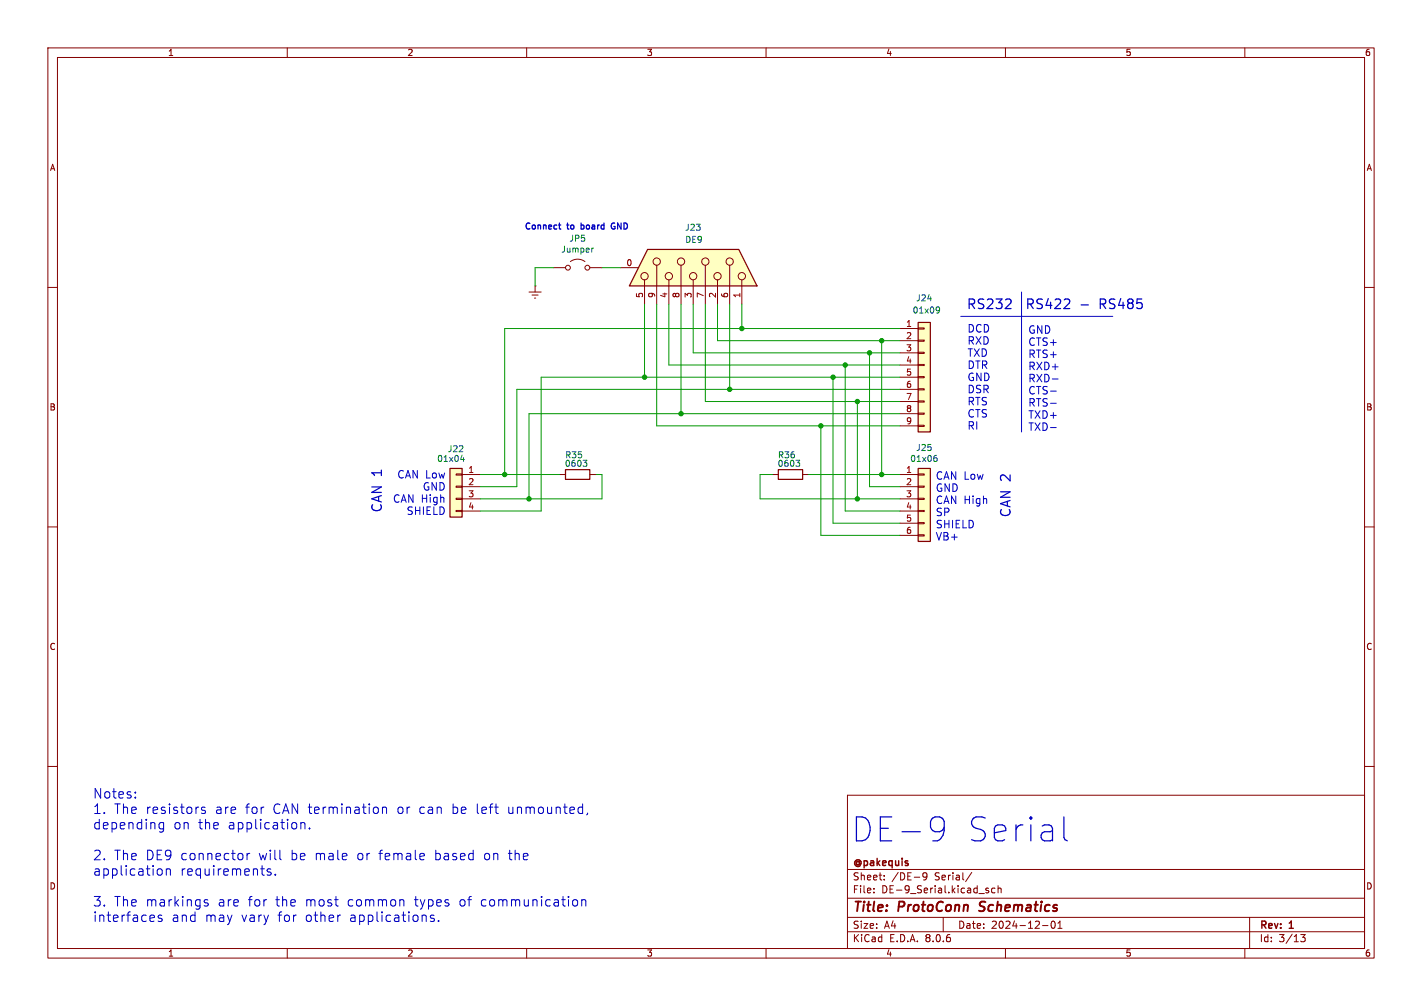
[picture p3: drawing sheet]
<svg xmlns="http://www.w3.org/2000/svg" width="297mm" height="210mm" viewBox="0 0 297 210" stroke-linecap="round" stroke-linejoin="round" font-family="sans-serif">
<g fill="none" stroke="#840000" stroke-width=".21">
<path d="M10 10h277v190h-277zM12 12h273v186h-273zM60 10v2M110 10v2M160 10v2M210 10v2M260 10v2M10 60h2M111.8 59.7h.1M111.8 59.7v1.3M285 60h2M110.5 61h2.5"/>
<path d="M111.1 61.6h1.3M111.6 62.2h.3M10 110h2M285 110h2M10 160h2M285 160h2M177 166h108v32h-108zM60 198v2M110 198v2M160 198v2M177 194.5h108M177 191.5h108"/>
<path d="M177 187.5h108M177 181.5h108M182.5 186.3v.1M182.5 185.5v.1M184.7 183.6v.1M184.7 182.8v.1M193.6 182.8l-.3 .3h-.3l-.3-.3 .2-.5 .4-.1 .2 .1a.99 .99 0 0 1-.3 1.4h-.3M197 191.5v3M203 182.1l-1.3 2M206.5 185.5l-.4-.1-.2 .2 .1 .2 .5 .2v.3h-.6M207.8 185.5l-.4-.1-.3 .3 .1 .6h.6M208.5 185.5l.2-.1 .3 .1 .1 .9"/>
<path d="M208.5 184.9v1.5M210 198v2M217.7 193.2h1.2M219.7 192.4l.2-.1a.8 .8 0 0 1 .5 .7 .8 .8 0 0 1-.5 .8l-.2-.1-.2-.5zM221 193.8h.8M221 192.7l.4-.4v1.5M260 198v2M261 191.5v6.5M271.7 195.1h.9l-.5 .6 .4 .1v.7l-.2 .1-.6-.1"/>
</g>
<path d="M204.5 190.1l.2 .1M204.8 188.4l-.1 .6" fill="none" stroke="#840000" stroke-width=".4"/>
<path d="M94 97.8h2.5v10.2h-2.5z" fill="#ffffc2"/>
<g fill="none" stroke="#840000" stroke-width=".21">
<path d="M115.6 55.9h2.5M119.1 54.6l.8-.4 .8-.1 .7 .1 .8 .4M123.2 55.9h2.5M95.2 98.9h1.3v.3h-1.3zM96.5 99.1h3.8M116.8 99.1h1.3M123.2 99.1h1.3M161.3 99.1h1.3M167.6 99.1h1.3M95.2 106.6h1.3v.2h-1.3zM95.2 104h1.3v.3h-1.3zM95.2 101.5h1.3v.2h-1.3z"/>
<path d="M96.5 101.6h3.8M96.5 104.1h3.8M96.5 106.7h3.8"/>
<circle cx="118.6" cy="55.9" r=".51"/>
<circle cx="122.7" cy="55.9" r=".51"/>
</g>
<path d="M94 97.8h2.5v10.2h-2.5zM118.1 98h5.1v2.1h-5.1zM162.6 98h5v2.1h-5z" fill="none" stroke="#840000" stroke-width=".25"/>
<path d="M123.9 51.8l-.3 .1M96.2 95.9h.8M96.8 95.5v.8M121.8 96.1h.8l-.5 .5M122.3 96.6l.3 .2v.3l-.3 .3M166.2 96.1h.8l-.4 .5M166.8 96.6l.2 .2v.3l-.2 .3" fill="none" stroke="#006464" stroke-width=".21"/>
<path d="M191.8 97.8h2.5v15.2h-2.5z" fill="#ffffc2"/>
<path d="M188 99.1h3.8M191.8 98.9h1.2v.3h-1.2zM188 101.6h3.8M188 104.1h3.8M188 106.7h3.8M188 109.2h3.8M188 111.8h3.8M191.8 111.6h1.2v.3h-1.2zM191.8 109.1h1.2v.2h-1.2zM191.8 106.6h1.2v.2h-1.2zM191.8 104h1.2v.3h-1.2zM191.8 101.5h1.2v.2h-1.2z" fill="none" stroke="#840000" stroke-width=".21"/>
<path d="M191.8 97.8h2.5v15.2h-2.5z" fill="none" stroke="#840000" stroke-width=".25"/>
<path d="M195.2 95.6h.4l.1 .2v.4l-.5 .1M195.4 95.1h.2" fill="none" stroke="#006464" stroke-width=".21"/>
<path d="M191.8 67.3h2.5v22.9h-2.5z" fill="#ffffc2"/>
<g fill="none" stroke="#840000" stroke-width=".21">
<path d="M188 68.6h3.8M188 71.1h3.8M188 73.7h3.8M188 76.2h3.8M188 78.7h3.8M191.8 78.6h1.2v.3h-1.2zM191.8 76.1h1.2v.2h-1.2zM191.8 73.5h1.2v.3h-1.2zM191.8 71h1.2v.2h-1.2zM191.8 68.5h1.2v.2h-1.2zM188 81.3h3.8M188 83.8h3.8"/>
<path d="M188 86.4h3.8M188 88.9h3.8M191.8 88.8h1.2v.2h-1.2zM191.8 86.2h1.2v.3h-1.2zM191.8 83.7h1.2v.2h-1.2zM191.8 81.2h1.2v.2h-1.2z"/>
</g>
<path d="M191.8 67.3h2.5v22.9h-2.5z" fill="none" stroke="#840000" stroke-width=".25"/>
<path d="M195.8 64.1l.4 .1v.6l-.2 .5h-.4M196.2 64.6l-.1 .2-.3 .1" fill="none" stroke="#006464" stroke-width=".21"/>
<path d="M135.3 52.1h19l3.8 7.6h-26.7z" fill="#ffffc2"/>
<g fill="none" stroke="#840000" stroke-width=".21">
<path d="M129.5 55.9h3.8M134.6 58.4v5.1M137.2 55.4v8.1M139.7 58.4v5.1M142.2 55.4v8.1M144.8 58.4v5.1M147.3 55.4v8.1M149.9 58.4v5.1M152.4 55.4v8.1M154.9 58.4v5.1"/>
<circle cx="134.6" cy="57.7" r=".76"/>
<circle cx="137.2" cy="54.6" r=".76"/>
<circle cx="139.7" cy="57.7" r=".76"/>
<circle cx="142.2" cy="54.6" r=".76"/>
<circle cx="144.8" cy="57.7" r=".76"/>
<circle cx="147.3" cy="54.6" r=".76"/>
<circle cx="149.9" cy="57.7" r=".76"/>
<circle cx="152.4" cy="54.6" r=".76"/>
<circle cx="154.9" cy="57.7" r=".76"/>
</g>
<path d="M135.3 52.1h19l3.8 7.6h-26.7z" fill="none" stroke="#840000" stroke-width=".25"/>
<g fill="none" stroke="#0000c2" stroke-width=".21">
<path d="M200.7 66h31.7M213.4 61v29.2M219.8 79.1h1.2M219.4 81.7h1.2M219.4 84.2h1.2M219.4 89.3h1.2M28.3 166.4v.2M28.3 165.4v.2M34.2 171.7v1.6a.54 .54 0 0 1-.9 .3M34.2 171.8l-.6-.1-.4 .4v.6l.2 .2h.8M42.8 168.6l-.4-.1-.3 .3 .1 .3 .6 .2v.4h-.7M51.6 178.2v1.3"/>
<path d="M52.2 178.2h-.4l-.2 .3M58.5 179.4l.2 .1M62.8 171.9a.5 .5 0 0 1 .9 .1v1M62.8 171.7v1.3M64.6 172.9v.1M78.9 168.7v.9M79.9 168.7a.5 .5 0 0 1 .8 .1v1M79.9 168.5v1.3M88.4 178.2h.1l.1 .4-.9 .2M88.5 179.4l-.1 .1M122.7 169.7l-.2 .4M32.2 191.1l.1 .4-1 .2"/>
<path d="M33.2 181.4a.54 .54 0 0 1 .7 .4v.5a.54 .54 0 0 1-.7 .4M33.3 191l-.3 .3 .1 .3 .7 .2 .1 .3-.3 .3-.6-.1M33.6 191l.2 .1M34.7 181.6a.5 .5 0 0 1 .9 .1v1M34.7 181.4v1.3M43.4 187.9l-.5-.1-.3 .3 .1 .3 .7 .2v.4h-.8M56.5 181.5l-.4-.1-.3 .3 .1 .2 .6 .2v.5h-.7M57.5 182.5v.2M70.9 191h.2M84.1 187.8l.3 .3v1M90.6 191.1l-.4-.1-.3 .3 .1 .3 .6 .2v.5h-.7M91.6 192.2v.2"/>
<path d="M120 187.8a.54 .54 0 0 1 .6 .4v.6a.54 .54 0 0 1-.6 .3M121.5 188a.5 .5 0 0 1 .9 .1v1M121.5 187.8v1.3"/>
</g>
<g fill="none" stroke="#0000c2" stroke-width=".25">
<path d="M116.7 47h.4M117 47.8h.1M121.4 46.6v1.2M121.4 47.8h.1M121.5 47h-.1M128.2 47.3h.2M128.3 46.6a.61 .61 0 0 0-.6 .6 .61 .61 0 0 0 .7 .6M209.9 64.4h1.3M211.1 62.6v.7M222.2 64.4h1.2M223.3 62.6v.7M195.3 170.5h1l.7 .5a4.1 4.1 0 0 1-.7 4.3l-.5 .2"/>
<path d="M197.2 172.7l-.2 .5-.7 .4h-1M222.4 175.3l.5 .2"/>
</g>
<g fill="none" stroke="#009600" stroke-width=".21">
<path d="M115.6 55.9h-3.8v3.8M125.7 55.9h3.8M134.6 63.5v15.2M137.2 63.5v25.4h50.8M139.7 63.5v12.7h48.3M142.2 63.5v22.9M144.8 63.5v10.2h43.2M147.3 63.5v20.3h40.7M149.9 63.5v7.6h38.1M152.4 63.5v17.8M154.9 63.5v5.1M174 78.7v30.5h14"/>
<path d="M176.5 76.2v30.5h11.5M181.6 73.7v27.9h6.4M184.1 71.1v28M188 78.7h-75v28h-12.7M188 68.6h-82.6v30.5M100.3 99.1h16.5M124.5 99.1h1.2v5h-25.4M161.3 99.1h-2.6v5h29.3M168.9 99.1h19.1M171.4 88.9v22.9h16.6M179.1 83.8v20.3M188 81.3h-80.1v20.3h-7.6"/>
<path d="M188 86.4h-77.5v17.7"/>
</g>
<g fill="#009600" stroke="#009600" stroke-width=".21">
<circle cx="181.6" cy="73.7" r=".46"/>
<circle cx="176.5" cy="76.2" r=".46"/>
<circle cx="184.1" cy="71.1" r=".46"/>
<circle cx="171.4" cy="88.9" r=".46"/>
<circle cx="184.1" cy="99.1" r=".46"/>
<circle cx="179.1" cy="104.1" r=".46"/>
<circle cx="179.1" cy="83.8" r=".46"/>
<circle cx="174" cy="78.7" r=".46"/>
<circle cx="142.2" cy="86.4" r=".46"/>
<circle cx="134.6" cy="78.7" r=".46"/>
<circle cx="152.4" cy="81.3" r=".46"/>
<circle cx="154.9" cy="68.6" r=".46"/>
<circle cx="105.4" cy="99.1" r=".46"/>
<circle cx="110.5" cy="104.1" r=".46"/>
</g>
<g font-size="7" fill="#0000c2">
<text x="177.8" y="176.1">DE-9</text>
<text x="201.9" y="176.1">Serial</text>
</g>
<g font-size="2.8" fill="#0000c2">
<text x="201.8" y="64.9">RS232</text>
<text x="214" y="64.9">RS422</text>
<text x="225.5" y="64.9">-</text>
<text x="229.9" y="64.9">RS485</text>
<text x="80.1" y="107.2" transform="rotate(-90 80.1 107.2)">CAN 1</text>
<text x="211.4" y="108.2" transform="rotate(-90 211.4 108.2)">CAN 2</text>
<text x="19.3" y="166.9">Notes:</text>
<text x="19.3" y="170.1">1.</text>
<text x="19.3" y="173.4">depending</text>
<text x="23.7" y="170.1">The resistors</text>
<text x="36.1" y="173.4">on</text>
<text x="41.3" y="173.4">the</text>
<text x="44.9" y="170.1">are</text>
<text x="47.6" y="173.4">application.</text>
<text x="51.2" y="170.1">for</text>
<text x="57" y="170.1">CAN termination</text>
<text x="83" y="170.1">or</text>
<text x="87.7" y="170.1">can</text>
<text x="94.6" y="170.1">be</text>
<text x="99.7" y="170.1">left</text>
<text x="106.3" y="170.1">unmounted,</text>
<text x="19.3" y="179.8">2.</text>
<text x="23.7" y="179.8">The DE9 connector</text>
<text x="54" y="179.8">will</text>
<text x="60.7" y="179.8">be</text>
<text x="65.8" y="179.8">male</text>
<text x="74.7" y="179.8">or</text>
<text x="79.3" y="179.8">female</text>
<text x="91" y="179.8">based</text>
<text x="101.3" y="179.8">on</text>
<text x="106.5" y="179.8">the</text>
<text x="19.3" y="183">application</text>
<text x="37.6" y="183">requirements.</text>
<text x="19.3" y="189.5">3.</text>
<text x="23.7" y="189.5">The markings</text>
<text x="45.5" y="189.5">are</text>
<text x="51.8" y="189.5">for</text>
<text x="57.6" y="189.5">the</text>
<text x="63.8" y="189.5">most</text>
<text x="72.7" y="189.5">common</text>
<text x="86.7" y="189.5">types</text>
<text x="96.1" y="189.5">of</text>
<text x="100.6" y="189.5">communication</text>
<text x="19.3" y="192.7">interfaces</text>
<text x="35.7" y="192.7">and</text>
<text x="42.8" y="192.7">may</text>
<text x="50.3" y="192.7">vary</text>
<text x="58" y="192.7">for</text>
<text x="63.8" y="192.7">other</text>
<text x="73.1" y="192.7">applications.</text>
</g>
<g font-size="2.8" fill="#840000">
<text x="178" y="190.9">Title:</text>
<text x="187.7" y="190.9">ProtoConn</text>
<text x="205.4" y="190.9">Schematics</text>
</g>
<g font-size="2.2" fill="#0000c2">
<text x="201.9" y="69.7">DCD</text>
<text x="214.6" y="69.9">GND</text>
<text x="201.9" y="72.2">RXD</text>
<text x="201.9" y="74.8">TXD</text>
<text x="201.9" y="77.3">DTR</text>
<text x="214.6" y="72.5">CTS+</text>
<text x="214.6" y="75">RTS+</text>
<text x="214.6" y="77.5">RXD+</text>
<text x="201.9" y="79.8">GND</text>
<text x="201.9" y="82.4">DSR</text>
<text x="214.6" y="80.1">RXD-</text>
<text x="214.6" y="82.6">CTS-</text>
<text x="201.9" y="84.9">RTS</text>
<text x="201.9" y="87.4">CTS</text>
<text x="201.9" y="90">RI</text>
<text x="214.6" y="85.2">RTS-</text>
<text x="214.6" y="87.7">TXD+</text>
<text x="214.6" y="90.2">TXD-</text>
<text x="82.8" y="100.2">CAN Low</text>
<text x="195.3" y="100.4">CAN Low</text>
<text x="81.9" y="105.2">CAN High</text>
<text x="84.8" y="107.8">SHIELD</text>
<text x="88.1" y="102.7">GND</text>
<text x="195.3" y="102.9">GND</text>
<text x="195.3" y="105.4">CAN High</text>
<text x="195.3" y="108">SP</text>
<text x="195.3" y="110.5">SHIELD</text>
<text x="195.3" y="113">VB+</text>
</g>
<g font-size="2.1" fill="#840000">
<text x="178" y="184">Sheet:</text>
<text x="178" y="181.2">@pakequis</text>
<text x="186.2" y="184">/DE-9</text>
<text x="195.2" y="184">Serial/</text>
<text x="178" y="186.7">File:</text>
<text x="184.1" y="186.7">DE-9_Serial.kicad_sch</text>
<text x="178" y="196.9">KiCad</text>
<text x="178" y="194.1">Size:</text>
<text x="184.7" y="194.1">A4</text>
<text x="185.7" y="196.9">E.D.A.</text>
<text x="193.3" y="196.9">8.0.6</text>
<text x="200" y="194.1">Date:</text>
<text x="207" y="194.1">2024-12-01</text>
<text x="263" y="194.3">Rev:</text>
<text x="263" y="196.9">Id:</text>
<text x="267.1" y="196.9">3/13</text>
<text x="269.4" y="194.3">1</text>
</g>
<g font-size="1.8" fill="#840000">
<text x="35" y="11.9">1</text>
<text x="85" y="11.9">2</text>
<text x="135" y="11.9">3</text>
<text x="185" y="11.9">4</text>
<text x="235" y="11.9">5</text>
<text x="285" y="11.9">6</text>
<text x="10.3" y="35.9">A</text>
<text x="285.3" y="35.9">A</text>
<text x="10.3" y="85.9">B</text>
<text x="285.3" y="85.9">B</text>
<text x="10.3" y="135.9">C</text>
<text x="285.3" y="135.9">C</text>
<text x="10.3" y="185.9">D</text>
<text x="285.3" y="185.9">D</text>
<text x="35" y="199.9">1</text>
<text x="85" y="199.9">2</text>
<text x="135" y="199.9">3</text>
<text x="185" y="199.9">4</text>
<text x="235" y="199.9">5</text>
<text x="285" y="199.9">6</text>
</g>
<g font-size="1.8" fill="#0000c2">
<text x="109.5" y="48.3">Connect</text>
<text x="118.6" y="48.3">to</text>
<text x="121.9" y="48.3">board</text>
<text x="128.8" y="48.3">GND</text>
</g>
<g font-size="1.8" fill="#006464">
<text x="117.1" y="52.9">Jumper</text>
<text x="118.8" y="50.6">JP5</text>
<text x="143" y="48.4">J23</text>
<text x="143" y="50.9">DE9</text>
<text x="190.5" y="65.6">01x09</text>
<text x="191.2" y="63.1">J24</text>
<text x="93.4" y="94.6">J22</text>
<text x="117.9" y="95.9">R35</text>
<text x="162.4" y="95.9">R36</text>
<text x="191.2" y="94.3">J25</text>
<text x="91.2" y="96.6">01x04</text>
<text x="117.9" y="97.6">0603</text>
<text x="162.3" y="97.6">0603</text>
<text x="190" y="96.6">01x06</text>
</g>
<g font-size="1.8" fill="#a90000">
<text x="130.7" y="55.6">0</text>
<text x="134.4" y="62.3" transform="rotate(-90 134.4 62.3)">5</text>
<text x="136.9" y="62.3" transform="rotate(-90 136.9 62.3)">9</text>
<text x="139.4" y="62.3" transform="rotate(-90 139.4 62.3)">4</text>
<text x="142" y="62.3" transform="rotate(-90 142 62.3)">8</text>
<text x="144.5" y="62.3" transform="rotate(-90 144.5 62.3)">3</text>
<text x="147.1" y="62.3" transform="rotate(-90 147.1 62.3)">7</text>
<text x="149.6" y="62.3" transform="rotate(-90 149.6 62.3)">2</text>
<text x="152.1" y="62.3" transform="rotate(-90 152.1 62.3)">6</text>
<text x="154.7" y="62.3" transform="rotate(-90 154.7 62.3)">1</text>
<text x="189.2" y="68.3">1</text>
<text x="189.2" y="70.9">2</text>
<text x="189.2" y="73.4">3</text>
<text x="189.2" y="75.9">4</text>
<text x="189.2" y="78.5">5</text>
<text x="189.2" y="81">6</text>
<text x="189.2" y="83.6">7</text>
<text x="189.2" y="86.1">8</text>
<text x="189.2" y="88.6">9</text>
<text x="97.7" y="98.8">1</text>
<text x="97.7" y="101.3">2</text>
<text x="189.2" y="98.8">1</text>
<text x="189.2" y="101.3">2</text>
<text x="97.7" y="103.9">3</text>
<text x="97.7" y="106.4">4</text>
<text x="189.2" y="103.9">3</text>
<text x="189.2" y="106.4">4</text>
<text x="189.2" y="109">5</text>
<text x="189.2" y="111.5">6</text>
</g>
</svg>
